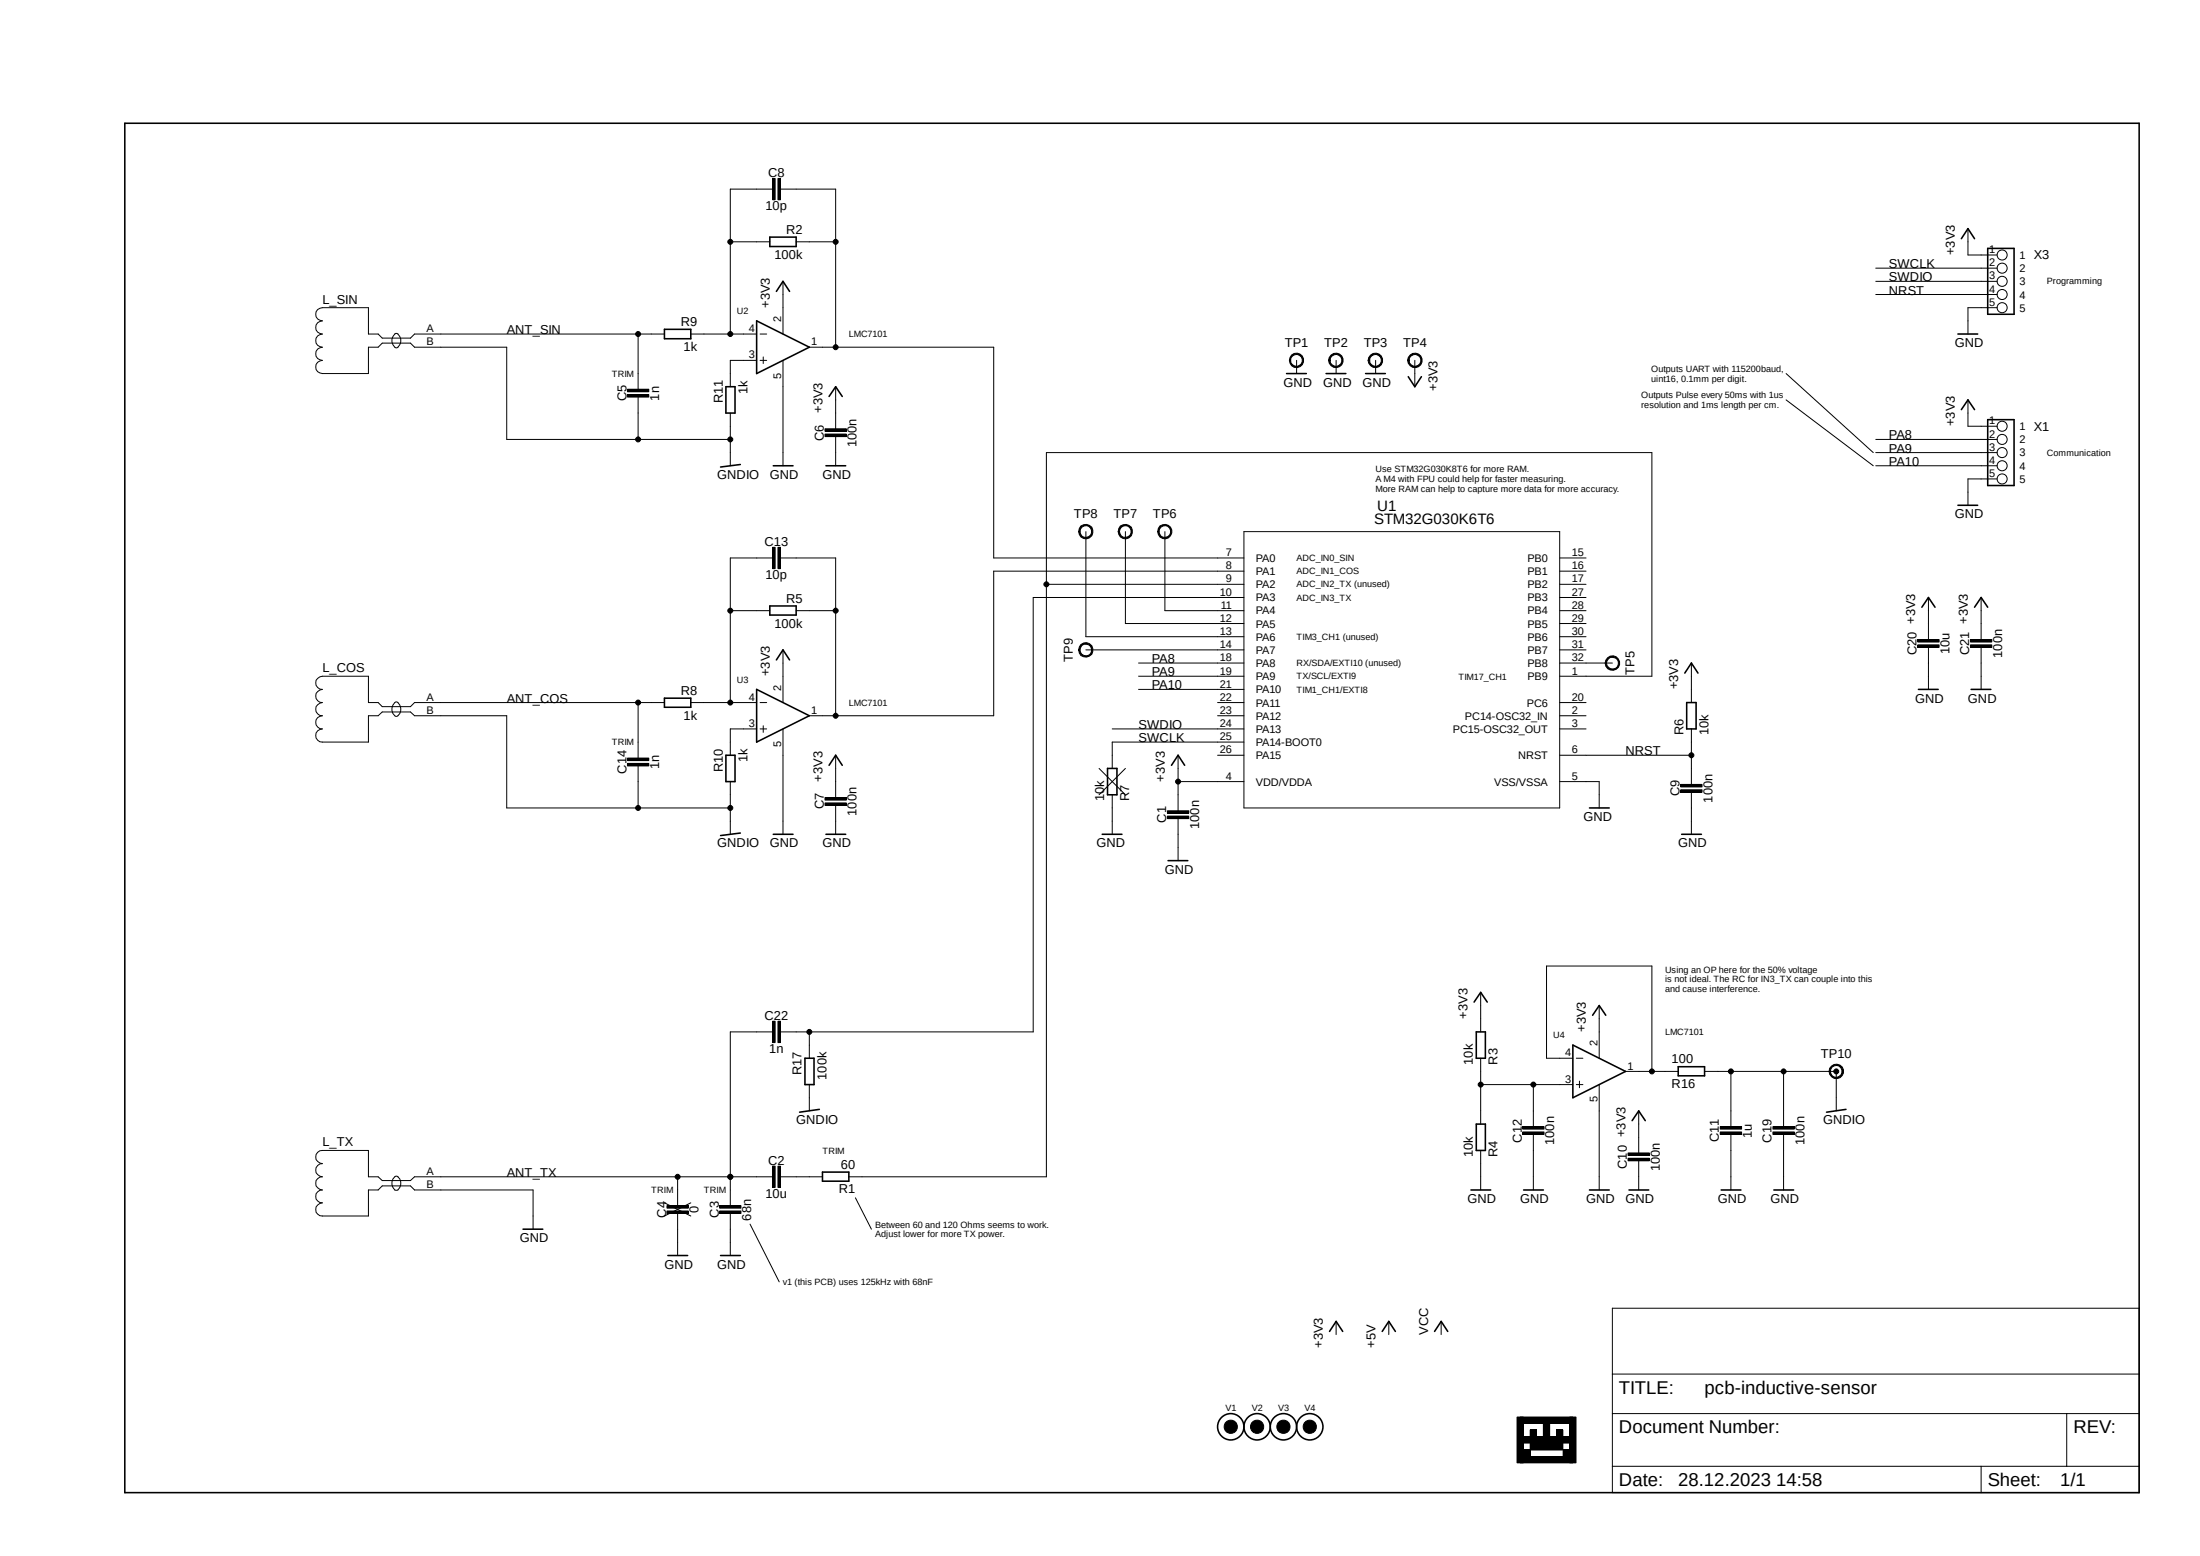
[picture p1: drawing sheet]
<svg xmlns="http://www.w3.org/2000/svg" width="297mm" height="210mm" viewBox="0 0 297 210" stroke-linecap="round" stroke-linejoin="round" font-family="sans-serif">
<path d="M16.5 16.4l272.6 185.5M289.1 16.4l-272.6 185.5" fill="none" stroke="#fff" stroke-width=".14"/>
<g fill="none" stroke="#000" stroke-width=".21">
<path d="M16.8 16.6h272v184.9h-272zM103.9 32h3.6v1.3h-3.6zM104.8 39.3l.9-1.3 .9 1.3M264.8 32.2l.9-1.3 .9 1.3M268.4 33.5h3.5v8.9h-3.5zM89.7 44.4h3.6v1.3h-3.6zM98 52.2h1.2v3.6h-1.2zM102.2 43.3l7.1 3.6-7.1 3.5zM111.9 53.5l.9-1.3 .9 1.3M173.7 50.4h2.7M179 50.4h2.7M184.4 50.4h2.6"/>
<path d="M190.1 50.8l.9 1.4 .9-1.4M264.3 45.1h2.7M264.8 55.3l.9-1.3 .9 1.3M268.4 56.6h3.5v8.9h-3.5zM99.9 62.7l-2.6 .3M104.4 62.9h2.7M111.5 62.9h2.7M264.3 68.2h2.7M89.7 94.2h3.6v1.3h-3.6zM102.2 93l7.1 3.6-7.1 3.6zM103.9 81.8h3.6v1.2h-3.6zM104.8 89.1l.9-1.4 .9 1.4"/>
<path d="M227.5 90.8l.8-1.3 .9 1.3M227.7 94.8h1.3v3.6h-1.3zM259 93h2.7M259.5 82l.8-1.4 .9 1.4M266.1 93h2.7M266.6 82l.9-1.4 .9 1.4M98 101.9h1.2v3.6h-1.2zM99.9 112.4l-2.6 .4M104.4 112.6h2.7M111.5 112.6h2.7M111.9 103.3l.9-1.4 .9 1.4M148.8 112.6h2.7"/>
<path d="M149.5 103.7h1.3v3.6h-1.3zM157.7 116.2h2.7M158.2 103.3l.8-1.4 .9 1.4M214.6 109.1h2.7M227 112.6h2.7M199 135.3l.9-1.4 .9 1.4M199.3 139.3h1.2v3.5h-1.2zM215 137l.9-1.3 .9 1.3M108.7 142.8h1.2v3.6h-1.2zM110.6 149.7l-2.7 .4M111 158.2h3.6v1.2h-3.6zM199.3 151.7h1.2v3.6h-1.2z"/>
<path d="M212.3 141.1l7.2 3.5-7.2 3.6zM220.3 151.3l.9-1.4 .9 1.4M226.6 144h3.5v1.2h-3.5zM249.2 149.7l-2.6 .4M70.6 165.9h2.7M90.2 169.5h2.6M97.3 169.5h2.6M179.5 179.7l.9-1.3 .9 1.3M186.6 179.7l.9-1.3 .9 1.3M193.7 179.7l.9-1.3 .9 1.3M198.6 160.6h2.7M205.7 160.6h2.7"/>
<path d="M214.6 160.6h2.7M219.9 160.6h2.7M232.4 160.6h2.6M239.5 160.6h2.6"/>
<circle cx="166.2" cy="192.6" r="1.78"/>
<circle cx="169.7" cy="192.6" r="1.78"/>
<circle cx="173.3" cy="192.6" r="1.78"/>
<circle cx="176.8" cy="192.6" r="1.78"/>
</g>
<g fill="none" stroke="#000" stroke-width=".14">
<path d="M98.6 32.6h5.3M104.3 24.1h.3v2.9h-.3zM104.5 25.5h-5.9v19.6M105 24.1h.4v2.9h-.4zM105.4 25.5h7.4v21.4M105.7 38v7.1M107.5 32.6h5.3M253.2 36.2h16.4M253.2 38h16.4M253.2 39.8h16.4M265.7 30.9v3.5h3.9M53.3 45.1l.3-.1a1.16 1.16 0 0 1 0 1.9h-.2a1.17 1.17 0 0 1-.1-1.8z"/>
<path d="M84.7 53.3h2.9v.3h-2.9zM84.7 52.5h2.9v.4h-2.9zM86.1 45.1v7.4M86.1 53.4v5.9M89.7 45.1h-33.7l-.6 .5h-3.8l-.5-.5h-1.4v-3.6h-6.2a.89 .89 0 0 0-.9 .9 .89 .89 0 0 0 .9 .9 .89 .89 0 0 0-.9 .9 .89 .89 0 0 0 .9 .9 .89 .89 0 0 0-.9 .9 .89 .89 0 0 0 .9 .9 .89 .89 0 0 0-.9 .9 .89 .89 0 0 0 .9 .8 .89 .89 0 0 0-.9 .9 .89 .89 0 0 0 .9 .9h6.2v-3.5h1.4l.5-.6h3.8l.6 .6h12.4v12.4h30.2M93.3 45.1h8.9M98.6 55.8v7.1M102.2 48.6h-3.6v3.6M102.6 45.1h.9M102.6 48.6h.9M103 48.2v.9M105.7 48.6v14.3"/>
<path d="M109.3 46.9h24.9v28.4h33.7M111.4 58.6h2.9v.3h-2.9zM111.4 57.9h2.9v.3h-2.9zM112.8 52.2v5.7M112.8 58.8v4.1M174.4 47.9a.97 .97 0 0 1 1.5 .2 .97 .97 0 0 1-.6 1.4 .97 .97 0 0 1-1.2-.9h.1a.8 .8 0 0 1 1-.7 .8 .8 0 0 1 .5 1.1 .8 .8 0 0 1-1.2 .2l-.2-.2-.1-.4h-.1zM175 48.6v1.8M179.7 47.9a.98 .98 0 0 1 1.5 .3 .98 .98 0 0 1-.6 1.4 .98 .98 0 0 1-1.2-1h.2a.8 .8 0 0 1 1-.7 .8 .8 0 0 1 .5 1.1 .8 .8 0 0 1-1.3 .2l-.2-.2v-.4h-.2l.1-.3zM180.4 48.6v1.8M185 47.9a.98 .98 0 0 1 1.6 .3 .98 .98 0 0 1-.7 1.4 .98 .98 0 0 1-1.2-1h.2a.8 .8 0 0 1 1-.7 .8 .8 0 0 1 .5 1.1 .8 .8 0 0 1-1.2 .2l-.2-.2-.1-.4h-.2l.1-.3zM185.7 48.6v1.8M190.4 47.9a.98 .98 0 0 1 1.5 .3 .98 .98 0 0 1-.7 1.4 .98 .98 0 0 1-1.2-1h.2a.8 .8 0 0 1 1-.7 .8 .8 0 0 1 .5 1.1 .8 .8 0 0 1-1.2 .2l-.2-.2-.1-.4h-.2l.1-.3z"/>
<path d="M191 48.6v3.6M241.1 54l11.8 8.9M241.1 50.4l11.8 10.7M253.2 59.3h16.4M265.7 54v3.5h3.9M269.6 41.5h-3.9v3.6M104.3 73.9h.3v2.9h-.3zM104.5 75.3h-5.9v19.5M105 73.9h.4v2.9h-.4zM105.4 75.3h7.4v21.3M141.3 78.9h26.6M145.9 71a.97 .97 0 0 1 1.5 .1 .97 .97 0 0 1-.3 1.4 .97 .97 0 0 1-1.4-.4l-.1-.3h.2a.8 .8 0 0 1 1-.8 .8 .8 0 0 1 .5 1.1 .8 .8 0 0 1-1.2 .2l-.3-.5h-.2l.1-.5z"/>
<path d="M146.6 71.8v14.1h21.3M151.3 71a.97 .97 0 0 1 1.4 .1 .97 .97 0 0 1-.3 1.4 .97 .97 0 0 1-1.4-.4v-.3h.1a.8 .8 0 0 1 1-.8 .8 .8 0 0 1 .5 1.1 .8 .8 0 0 1-1.2 .2l-.3-.5h-.1v-.5zM151.9 71.8v12.4h16M156.6 71a.97 .97 0 0 1 1.4 .1 .97 .97 0 0 1-.2 1.4 .97 .97 0 0 1-1.4-.4l-.1-.3h.2a.8 .8 0 0 1 1-.8 .8 .8 0 0 1 .5 1.1 .8 .8 0 0 1-1.3 .2l-.2-.5h-.2l.1-.5zM157.3 71.8v10.6h10.6M167.9 77.1h-33.7v19.5h-24.9M167.9 71.8h42.7v37.3h-42.7zM210.6 75.3h3.5M210.6 77.1h3.5M210.6 78.9h3.5M253.2 61.1h16.4M253.2 62.9h16.4"/>
<path d="M269.6 64.6h-3.9v3.6M53.3 94.8l.3-.1a1.17 1.17 0 0 1 0 2 1.04 1.04 0 0 1-.7-.8 1.04 1.04 0 0 1 .4-1.1zM86.1 94.8v7.5M89.7 94.8h-33.7l-.6 .6h-3.8l-.5-.6h-1.4v-3.5h-6.2a.89 .89 0 0 0-.9 .9 .89 .89 0 0 0 .9 .8 .89 .89 0 0 0-.9 .9 .89 .89 0 0 0 .9 .9 .89 .89 0 0 0-.9 .9 .89 .89 0 0 0 .9 .9 .89 .89 0 0 0-.9 .9 .89 .89 0 0 0 .9 .9 .89 .89 0 0 0-.9 .9 .89 .89 0 0 0 .9 .9h6.2v-3.6h1.4l.5-.5h3.8l.6 .5h12.4v12.5h30.2M93.3 94.8h8.9M98.6 82.4h5.3M102.2 98.4h-3.6v3.5M102.6 94.8h.9M102.6 98.4h.9M103 98v.8M105.7 87.7v7.1M105.7 98.4v14.2"/>
<path d="M107.5 82.4h5.3M145.9 87a.97 .97 0 0 1 1.5 .2 .97 .97 0 0 1-.5 1.4 .97 .97 0 0 1-1.3-.9h.2a.79 .79 0 0 1 1.1-.7 .79 .79 0 0 1 .3 1.2 .79 .79 0 0 1-1.3-.1l-.1-.4h-.2zM146.6 87.7h21.3M150.2 98.4h17.7M153.7 89.5h14.2M153.7 91.3h14.2M153.7 93h14.2M164.4 94.8h3.5M164.4 96.6h3.5M167.9 80.6h-28.4v58.7h-34.1M210.6 80.6h3.5M210.6 82.4h3.5"/>
<path d="M210.6 84.2h3.5M210.6 85.9h3.5M210.6 87.7h3.5M210.6 89.5h7.1M210.6 91.3h12.4v-30.2h-81.7v97.7h-26.7M210.6 94.8h3.5M210.6 96.6h3.5M210.6 98.4h3.5M217 88.8a.98 .98 0 0 1 1.6 .3 .98 .98 0 0 1-.7 1.4 .98 .98 0 0 1-1.2-1h.2a.81 .81 0 0 1 .9-.8 .81 .81 0 0 1 .7 1 .81 .81 0 0 1-1.1 .6l-.4-.5-.1-.3h-.2l.1-.4zM228.3 89.5v5.3M228.3 98.4v7.5M258.9 87h2.9v.4h-2.9z"/>
<path d="M258.9 86.3h2.9v.4h-2.9zM260.3 80.6v5.7M260.3 87.2v5.8M266 87h2.9v.4h-2.9zM266 86.3h2.9v.4h-2.9zM267.5 80.6v5.7M267.5 87.2v5.8M84.7 103h2.9v.4h-2.9zM84.7 102.3h2.9v.4h-2.9zM86.1 103.2v5.9M98.6 105.5v7.1M111.4 108.4h2.9v.3h-2.9z"/>
<path d="M111.4 107.7h2.9v.3h-2.9zM112.8 101.9v5.8M112.8 108.5v4.1M148.4 103.7l3.5 3.6M150.2 107.3v5.3M151.9 103.7l-3.5 3.6M157.6 110.2h2.9v.3h-2.9zM157.6 109.4h2.9v.4h-2.9zM159 105.5h8.9M159 101.9v7.5M159 110.3v5.9M164.4 101.9h3.5"/>
<path d="M167.9 100.2h-17.7v3.5M210.6 101.9h17.7M210.6 105.5h5.3v3.6M226.9 106.6h2.9v.3h-2.9zM226.9 105.9h2.9v.3h-2.9zM228.3 106.8v5.8M104.3 137.8h.3v2.9h-.3zM104.5 139.3h-5.9v23.4M105 137.8h.4v2.9h-.4zM109.3 139.3v3.5M199.9 133.9v5.4M215.9 135.7v7.1"/>
<path d="M53.3 158.8l.1-.1a1.04 1.04 0 0 1 .8 .9 1.04 1.04 0 0 1-.5 1l-.3 .1a1.14 1.14 0 0 1-.1-1.9zM91.5 158.8v3.9M104.3 157.4h.3v2.9h-.3zM104.5 158.8h-48.5l-.6 .5h-3.8l-.5-.5h-1.4v-3.5h-6.2a.89 .89 0 0 0-.9 .9 .89 .89 0 0 0 .9 .9 .89 .89 0 0 0-.9 .8 .89 .89 0 0 0 .9 .9 .89 .89 0 0 0-.9 .9 .89 .89 0 0 0 .9 .9 .87 .87 0 0 0-.9 .9 .87 .87 0 0 0 .9 .8 .89 .89 0 0 0-.9 .9 .89 .89 0 0 0 .9 .9h6.2v-3.5h1.4l.5-.5h3.8l.6 .5h16v5.3M105 157.4h.4v2.9h-.4zM105.4 158.8h5.6M109.3 146.4v3.5M199.9 142.8v8.9M199.9 155.3v5.3M199.9 146.4h12.4M205.6 152.8h2.8v.3h-2.8zM205.6 152.1h2.8v.3h-2.8z"/>
<path d="M207 146.4v5.7M207 153v7.6M212.3 142.8h-3.5v-12.4h14.2v14.2M212.8 142.8h.9M212.8 146.4h.9M213.2 145.9v.9M215.9 146.4v14.2M219.5 144.6h7.1M219.8 156.3h2.9v.4h-2.9zM219.8 155.6h2.9v.4h-2.9zM221.2 149.9v5.7M221.2 156.5v4.1"/>
<path d="M230.1 144.6h17.8v5.3M232.2 152.8h2.9v.3h-2.9zM232.2 152.1h2.9v.3h-2.9zM233.7 144.6v7.5M233.7 153v7.6M239.4 152.8h2.8v.3h-2.8zM239.4 152.1h2.8v.3h-2.8zM240.8 144.6v7.5M240.8 153v7.6M247.3 143.9a.98 .98 0 0 1 1.5 .3 .98 .98 0 0 1-.7 1.4 .98 .98 0 0 1-1.2-1h.2a.8 .8 0 0 1 1-.8 .8 .8 0 0 1 .5 1.2 .8 .8 0 0 1-1.2 .2l-.3-.6h-.2l.1-.4zM89.7 162.3l3.6 1.8M90 163.4h2.9v.4h-2.9z"/>
<path d="M90 162.7h2.9v.4h-2.9zM91.5 163.6v5.9M93.3 162.3l-3.6 1.8M97.2 163.4h2.8v.4h-2.8zM97.2 162.7h2.8v.4h-2.8zM98.6 163.6v5.9M101.3 165.2l3.9 7.8M115.5 161.7l2.1 4.2M180.4 178.4v1.7M187.5 178.4v1.7M194.6 178.4v1.7M217.7 176.6h71.1v24.9h-71.1z"/>
<path d="M204.8 191.3h.9v6.1h-.9zM205.2 191.3h7.1v.8h-7.1zM205.2 193.9h7.1v.9h-7.1zM205.2 196.6h7.1v.8h-7.1zM205.2 195.7h1.4v1.3h-1.4zM206.6 193h.8v1.4h-.8zM206.6 194.4h4.4v1.3h-4.4zM208.4 191.7h.8v2.7h-.8zM210.1 193h.9v1.4h-.9zM211 195.7h1.4v1.3h-1.4zM211.9 191.3h.9v6.1h-.9zM217.7 190.8h71.1"/>
<path d="M217.7 197.9h71.1M217.7 185.5h71.1M267.5 197.9v3.6M279 190.8v7.1"/>
<circle cx="98.6" cy="32.6" r=".33"/>
<circle cx="112.8" cy="32.6" r=".33"/>
<circle cx="270.3" cy="34.4" r=".68"/>
<circle cx="270.3" cy="36.2" r=".68"/>
<circle cx="270.3" cy="38" r=".68"/>
<circle cx="270.3" cy="39.8" r=".68"/>
<circle cx="86.2" cy="45.1" r=".33"/>
<circle cx="86.2" cy="59.3" r=".33"/>
<circle cx="98.6" cy="45.1" r=".33"/>
<circle cx="98.6" cy="59.3" r=".33"/>
<circle cx="112.8" cy="46.9" r=".33"/>
<circle cx="270.3" cy="41.5" r=".68"/>
<circle cx="270.3" cy="57.5" r=".68"/>
<circle cx="270.3" cy="59.3" r=".68"/>
<circle cx="141.3" cy="78.9" r=".33"/>
<circle cx="270.3" cy="61.1" r=".68"/>
<circle cx="270.3" cy="62.9" r=".68"/>
<circle cx="270.3" cy="64.6" r=".68"/>
<circle cx="86.2" cy="94.8" r=".33"/>
<circle cx="98.6" cy="94.8" r=".33"/>
<circle cx="98.6" cy="82.4" r=".33"/>
<circle cx="112.8" cy="96.6" r=".33"/>
<circle cx="112.8" cy="82.4" r=".33"/>
<circle cx="86.2" cy="109.1" r=".33"/>
<circle cx="98.6" cy="109.1" r=".33"/>
<circle cx="159.1" cy="105.5" r=".33"/>
<circle cx="228.4" cy="101.9" r=".33"/>
<circle cx="109.3" cy="139.3" r=".33"/>
<circle cx="91.5" cy="158.8" r=".33"/>
<circle cx="98.6" cy="158.8" r=".33"/>
<circle cx="199.9" cy="146.4" r=".33"/>
<circle cx="207" cy="146.4" r=".33"/>
<circle cx="223" cy="144.6" r=".33"/>
<circle cx="233.7" cy="144.6" r=".33"/>
<circle cx="240.8" cy="144.6" r=".33"/>
<circle cx="247.9" cy="144.6" r=".33"/>
<circle cx="166.2" cy="192.6" r=".89"/>
<circle cx="169.7" cy="192.6" r=".89"/>
<circle cx="173.3" cy="192.6" r=".89"/>
<circle cx="176.8" cy="192.6" r=".89"/>
</g>
<g fill="#000">
<path d="M174.4 47.9a.97 .97 0 0 1 1.5 .2 .97 .97 0 0 1-.6 1.4 .97 .97 0 0 1-1.2-.9h.1a.8 .8 0 0 1 1-.7 .8 .8 0 0 1 .5 1.1 .8 .8 0 0 1-1.2 .2l-.2-.2-.1-.4h-.1z" fill-rule="evenodd"/>
<path d="M179.7 47.9a.98 .98 0 0 1 1.5 .3 .98 .98 0 0 1-.6 1.4 .98 .98 0 0 1-1.2-1h.2a.8 .8 0 0 1 1-.7 .8 .8 0 0 1 .5 1.1 .8 .8 0 0 1-1.3 .2l-.2-.2v-.4h-.2l.1-.3z" fill-rule="evenodd"/>
<path d="M185 47.9a.98 .98 0 0 1 1.6 .3 .98 .98 0 0 1-.7 1.4 .98 .98 0 0 1-1.2-1h.2a.8 .8 0 0 1 1-.7 .8 .8 0 0 1 .5 1.1 .8 .8 0 0 1-1.2 .2l-.2-.2-.1-.4h-.2l.1-.3z" fill-rule="evenodd"/>
<path d="M190.4 47.9a.98 .98 0 0 1 1.5 .3 .98 .98 0 0 1-.7 1.4 .98 .98 0 0 1-1.2-1h.2a.8 .8 0 0 1 1-.7 .8 .8 0 0 1 .5 1.1 .8 .8 0 0 1-1.2 .2l-.2-.2-.1-.4h-.2l.1-.3z" fill-rule="evenodd"/>
<path d="M145.9 71a.97 .97 0 0 1 1.5 .1 .97 .97 0 0 1-.3 1.4 .97 .97 0 0 1-1.4-.4l-.1-.3h.2a.8 .8 0 0 1 1-.8 .8 .8 0 0 1 .5 1.1 .8 .8 0 0 1-1.2 .2l-.3-.5h-.2l.1-.5z" fill-rule="evenodd"/>
<path d="M151.3 71a.97 .97 0 0 1 1.4 .1 .97 .97 0 0 1-.3 1.4 .97 .97 0 0 1-1.4-.4v-.3h.1a.8 .8 0 0 1 1-.8 .8 .8 0 0 1 .5 1.1 .8 .8 0 0 1-1.2 .2l-.3-.5h-.1v-.5z" fill-rule="evenodd"/>
<path d="M156.6 71a.97 .97 0 0 1 1.4 .1 .97 .97 0 0 1-.2 1.4 .97 .97 0 0 1-1.4-.4l-.1-.3h.2a.8 .8 0 0 1 1-.8 .8 .8 0 0 1 .5 1.1 .8 .8 0 0 1-1.3 .2l-.2-.5h-.2l.1-.5z" fill-rule="evenodd"/>
<path d="M145.9 87a.97 .97 0 0 1 1.5 .2 .97 .97 0 0 1-.5 1.4 .97 .97 0 0 1-1.3-.9h.2a.79 .79 0 0 1 1.1-.7 .79 .79 0 0 1 .3 1.2 .79 .79 0 0 1-1.3-.1l-.1-.4h-.2z" fill-rule="evenodd"/>
<path d="M217 88.8a.98 .98 0 0 1 1.6 .3 .98 .98 0 0 1-.7 1.4 .98 .98 0 0 1-1.2-1h.2a.81 .81 0 0 1 .9-.8 .81 .81 0 0 1 .7 1 .81 .81 0 0 1-1.1 .6l-.4-.5-.1-.3h-.2l.1-.4z" fill-rule="evenodd"/>
<path d="M247.3 143.9a.98 .98 0 0 1 1.5 .3 .98 .98 0 0 1-.7 1.4 .98 .98 0 0 1-1.2-1h.2a.8 .8 0 0 1 1-.8 .8 .8 0 0 1 .5 1.2 .8 .8 0 0 1-1.2 .2l-.3-.6h-.2l.1-.4z" fill-rule="evenodd"/>
<path d="M204.8 191.3h.9v6.1h-.9z" fill-rule="evenodd"/>
<path d="M205.2 191.3h7.1v.8h-7.1z" fill-rule="evenodd"/>
<path d="M205.2 193.9h7.1v.9h-7.1z" fill-rule="evenodd"/>
<path d="M205.2 196.6h7.1v.8h-7.1z" fill-rule="evenodd"/>
<path d="M205.2 195.7h1.4v1.3h-1.4z" fill-rule="evenodd"/>
<path d="M206.6 193h.8v1.4h-.8z" fill-rule="evenodd"/>
<path d="M206.6 194.4h4.4v1.3h-4.4z" fill-rule="evenodd"/>
<path d="M208.4 191.7h.8v2.7h-.8z" fill-rule="evenodd"/>
<path d="M210.1 193h.9v1.4h-.9z" fill-rule="evenodd"/>
<path d="M211 195.7h1.4v1.3h-1.4z" fill-rule="evenodd"/>
<path d="M211.9 191.3h.9v6.1h-.9z" fill-rule="evenodd"/>
<circle cx="98.6" cy="32.6" r=".33"/>
<circle cx="112.8" cy="32.6" r=".33"/>
<circle cx="86.2" cy="45.1" r=".33"/>
<circle cx="86.2" cy="59.3" r=".33"/>
<circle cx="98.6" cy="45.1" r=".33"/>
<circle cx="98.6" cy="59.3" r=".33"/>
<circle cx="112.8" cy="46.9" r=".33"/>
<circle cx="141.3" cy="78.9" r=".33"/>
<circle cx="86.2" cy="94.8" r=".33"/>
<circle cx="98.6" cy="94.8" r=".33"/>
<circle cx="98.6" cy="82.4" r=".33"/>
<circle cx="112.8" cy="96.6" r=".33"/>
<circle cx="112.8" cy="82.4" r=".33"/>
<circle cx="86.2" cy="109.1" r=".33"/>
<circle cx="98.6" cy="109.1" r=".33"/>
<circle cx="159.1" cy="105.5" r=".33"/>
<circle cx="228.4" cy="101.9" r=".33"/>
<circle cx="109.3" cy="139.3" r=".33"/>
<circle cx="91.5" cy="158.8" r=".33"/>
<circle cx="98.6" cy="158.8" r=".33"/>
<circle cx="199.9" cy="146.4" r=".33"/>
<circle cx="207" cy="146.4" r=".33"/>
<circle cx="223" cy="144.6" r=".33"/>
<circle cx="233.7" cy="144.6" r=".33"/>
<circle cx="240.8" cy="144.6" r=".33"/>
<circle cx="247.9" cy="144.6" r=".33"/>
<circle cx="166.2" cy="192.6" r=".89"/>
<circle cx="169.7" cy="192.6" r=".89"/>
<circle cx="173.3" cy="192.6" r=".89"/>
<circle cx="176.8" cy="192.6" r=".89"/>
</g>
<g fill="none" stroke="#000" stroke-width=".34">
<path d="M104.5 24.1v2.9M105.2 24.1v2.9M84.7 53.4h2.9M84.7 52.7h2.9M111.4 58.8h2.9M111.4 58h2.9M104.5 73.9v2.9M105.2 73.9v2.9M258.9 87.2h2.9M258.9 86.5h2.9M266 87.2h2.9M266 86.5h2.9"/>
<path d="M84.7 103.2h2.9M84.7 102.5h2.9M111.4 108.5h2.9M111.4 107.8h2.9M157.6 110.3h2.9M157.6 109.6h2.9M226.9 106.8h2.9M226.9 106h2.9M104.5 137.8v2.9M105.2 137.8v2.9M104.5 157.4v2.9M105.2 157.4v2.9"/>
<path d="M205.6 153h2.8M205.6 152.2h2.8M219.8 156.5h2.9M219.8 155.8h2.9M232.2 153h2.9M232.2 152.2h2.9M239.4 153h2.8M239.4 152.2h2.8M90 163.6h2.9M90 162.9h2.9M97.2 163.6h2.8M97.2 162.9h2.8"/>
</g>
<g font-size="2.5">
<text x="218.6" y="188.1">TITLE:</text>
<text x="230.1" y="188.1">pcb-inductive-sensor</text>
<text x="218.6" y="193.5">Document Number:</text>
<text x="279.9" y="193.5">REV:</text>
<text x="218.6" y="200.6">Date:</text>
<text x="226.6" y="200.6">28.12.2023 14:58</text>
<text x="268.3" y="200.6">Sheet:</text>
<text x="278.1" y="200.6">1/1</text>
</g>
<g font-size="2">
<text x="185.5" y="70.7">STM32G030K6T6</text>
<text x="185.9" y="68.9">U1</text>
</g>
<g font-size="1.7">
<text x="103.7" y="23.9">C8</text>
<text x="103.3" y="28.4">10p</text>
<text x="104.6" y="35">100k</text>
<text x="106.1" y="31.6">R2</text>
<text x="263.9" y="34.4" transform="rotate(-90 263.9 34.4)">+3V3</text>
<text x="274.6" y="35">X3</text>
<text x="43.5" y="41">L_SIN</text>
<text x="103.9" y="41.5" transform="rotate(-90 103.9 41.5)">+3V3</text>
<text x="255" y="36.2">SWCLK</text>
<text x="255" y="39.8">NRST</text>
<text x="255" y="38">SWDIO</text>
<text x="68.4" y="45.1">ANT_SIN</text>
<text x="91.9" y="44">R9</text>
<text x="92.3" y="47.4">1k</text>
<text x="173.4" y="46.9">TP1</text>
<text x="178.8" y="46.9">TP2</text>
<text x="184.1" y="46.9">TP3</text>
<text x="189.4" y="46.9">TP4</text>
<text x="263.9" y="46.9">GND</text>
<text x="100.9" y="53.2" transform="rotate(-90 100.9 53.2)">1k</text>
<text x="173.3" y="52.2">GND</text>
<text x="178.6" y="52.2">GND</text>
<text x="183.9" y="52.2">GND</text>
<text x="194.1" y="52.7" transform="rotate(-90 194.1 52.7)">+3V3</text>
<text x="84.6" y="54.2" transform="rotate(-90 84.6 54.2)">C5</text>
<text x="89" y="54.1" transform="rotate(-90 89 54.1)">1n</text>
<text x="97.6" y="54.4" transform="rotate(-90 97.6 54.4)">R11</text>
<text x="111" y="55.8" transform="rotate(-90 111 55.8)">+3V3</text>
<text x="111.2" y="59.5" transform="rotate(-90 111.2 59.5)">C6</text>
<text x="255" y="59.3">PA8</text>
<text x="263.9" y="57.5" transform="rotate(-90 263.9 57.5)">+3V3</text>
<text x="274.6" y="58.1">X1</text>
<text x="96.8" y="64.6">GNDIO</text>
<text x="103.9" y="64.6">GND</text>
<text x="111" y="64.6">GND</text>
<text x="115.7" y="60.4" transform="rotate(-90 115.7 60.4)">100n</text>
<text x="255" y="61.1">PA9</text>
<text x="255" y="62.9">PA10</text>
<text x="145" y="70">TP8</text>
<text x="150.3" y="70">TP7</text>
<text x="155.7" y="70">TP6</text>
<text x="263.9" y="70">GND</text>
<text x="103.2" y="73.7">C13</text>
<text x="103.3" y="78.1">10p</text>
<text x="106.1" y="81.4">R5</text>
<text x="104.6" y="84.7">100k</text>
<text x="144.8" y="89.3" transform="rotate(-90 144.8 89.3)">TP9</text>
<text x="155.5" y="89.5">PA8</text>
<text x="258.7" y="88.4" transform="rotate(-90 258.7 88.4)">C20 +3V3</text>
<text x="263.2" y="88.3" transform="rotate(-90 263.2 88.3)">10u</text>
<text x="265.8" y="88.4" transform="rotate(-90 265.8 88.4)">C21 +3V3</text>
<text x="270.3" y="88.8" transform="rotate(-90 270.3 88.8)">100n</text>
<text x="43.5" y="90.7">L_COS</text>
<text x="68.4" y="94.8">ANT_COS</text>
<text x="91.9" y="93.8">R8</text>
<text x="103.9" y="91.3" transform="rotate(-90 103.9 91.3)">+3V3</text>
<text x="155.5" y="91.3">PA9</text>
<text x="155.5" y="93">PA10</text>
<text x="220.7" y="91.1" transform="rotate(-90 220.7 91.1)">TP5</text>
<text x="226.6" y="93" transform="rotate(-90 226.6 93)">+3V3</text>
<text x="258.6" y="94.8">GND</text>
<text x="265.7" y="94.8">GND</text>
<text x="92.3" y="97.2">1k</text>
<text x="153.7" y="100.2">SWCLK</text>
<text x="153.7" y="98.4">SWDIO</text>
<text x="219.5" y="101.9">NRST</text>
<text x="227.3" y="99.3" transform="rotate(-90 227.3 99.3)">R6</text>
<text x="230.7" y="99.3" transform="rotate(-90 230.7 99.3)">10k</text>
<text x="84.6" y="104.4" transform="rotate(-90 84.6 104.4)">C14</text>
<text x="89" y="103.8" transform="rotate(-90 89 103.8)">1n</text>
<text x="97.6" y="104.3" transform="rotate(-90 97.6 104.3)">R10</text>
<text x="100.9" y="102.9" transform="rotate(-90 100.9 102.9)">1k</text>
<text x="111" y="105.5" transform="rotate(-90 111 105.5)">+3V3</text>
<text x="157.3" y="105.5" transform="rotate(-90 157.3 105.5)">+3V3</text>
<text x="226.7" y="107.5" transform="rotate(-90 226.7 107.5)">C9</text>
<text x="111.2" y="109.3" transform="rotate(-90 111.2 109.3)">C7</text>
<text x="115.7" y="110.1" transform="rotate(-90 115.7 110.1)">100n</text>
<text x="149.1" y="108.2" transform="rotate(-90 149.1 108.2)">10k</text>
<text x="152.4" y="108.2" transform="rotate(-90 152.4 108.2)">R7</text>
<text x="157.4" y="111" transform="rotate(-90 157.4 111)">C1</text>
<text x="161.9" y="111.9" transform="rotate(-90 161.9 111.9)">100n</text>
<text x="213.8" y="110.8">GND</text>
<text x="231.2" y="108.3" transform="rotate(-90 231.2 108.3)">100n</text>
<text x="96.8" y="114.4">GNDIO</text>
<text x="103.9" y="114.4">GND</text>
<text x="111" y="114.4">GND</text>
<text x="148" y="114.4">GND</text>
<text x="157.3" y="117.9">GND</text>
<text x="226.6" y="114.4">GND</text>
<text x="103.2" y="137.7">C22</text>
<text x="198.1" y="137.5" transform="rotate(-90 198.1 137.5)">+3V3</text>
<text x="103.8" y="142.1">1n</text>
<text x="198.8" y="143.7" transform="rotate(-90 198.8 143.7)">10k</text>
<text x="202.2" y="143.7" transform="rotate(-90 202.2 143.7)">R3</text>
<text x="214.1" y="139.3" transform="rotate(-90 214.1 139.3)">+3V3</text>
<text x="225.7" y="143.5">100</text>
<text x="245.8" y="142.8">TP10</text>
<text x="108.2" y="145.2" transform="rotate(-90 108.2 145.2)">R17</text>
<text x="111.6" y="145.7" transform="rotate(-90 111.6 145.7)">100k</text>
<text x="225.7" y="146.9">R16</text>
<text x="43.5" y="154.7">L_TX</text>
<text x="107.5" y="151.7">GNDIO</text>
<text x="205.4" y="154.2" transform="rotate(-90 205.4 154.2)">C12</text>
<text x="209.8" y="154.6" transform="rotate(-90 209.8 154.6)">100n</text>
<text x="232.1" y="154.1" transform="rotate(-90 232.1 154.1)">C11</text>
<text x="236.5" y="153.6" transform="rotate(-90 236.5 153.6)">1u</text>
<text x="239.2" y="154.2" transform="rotate(-90 239.2 154.2)">C19</text>
<text x="243.6" y="154.6" transform="rotate(-90 243.6 154.6)">100n</text>
<text x="246.1" y="151.7">GNDIO</text>
<text x="68.4" y="158.8">ANT_TX</text>
<text x="103.3" y="161.6">10u</text>
<text x="103.7" y="157.2">C2</text>
<text x="113.2" y="161.1">R1</text>
<text x="113.5" y="157.7">60</text>
<text x="198.8" y="156.2" transform="rotate(-90 198.8 156.2)">10k</text>
<text x="202.2" y="156.2" transform="rotate(-90 202.2 156.2)">R4</text>
<text x="219.6" y="157.8" transform="rotate(-90 219.6 157.8)">C10 +3V3</text>
<text x="224.1" y="158.1" transform="rotate(-90 224.1 158.1)">100n</text>
<text x="70.2" y="167.7">GND</text>
<text x="89.9" y="164.4" transform="rotate(-90 89.9 164.4)">C4</text>
<text x="94.3" y="163.8" transform="rotate(-90 94.3 163.8)">0</text>
<text x="97" y="164.4" transform="rotate(-90 97 164.4)">C3</text>
<text x="101.4" y="164.8" transform="rotate(-90 101.4 164.8)">68n</text>
<text x="198.1" y="162.4">GND</text>
<text x="205.2" y="162.4">GND</text>
<text x="214.1" y="162.4">GND</text>
<text x="219.5" y="162.4">GND</text>
<text x="231.9" y="162.4">GND</text>
<text x="239" y="162.4">GND</text>
<text x="89.7" y="171.2">GND</text>
<text x="96.8" y="171.2">GND</text>
<text x="178.6" y="181.9" transform="rotate(-90 178.6 181.9)">+3V3</text>
<text x="185.7" y="181.9" transform="rotate(-90 185.7 181.9)">+5V</text>
<text x="192.8" y="180.1" transform="rotate(-90 192.8 180.1)">VCC</text>
</g>
<g font-size="1.5">
<text x="268.6" y="34.2">1</text>
<text x="268.6" y="35.9">2</text>
<text x="272.6" y="35">1</text>
<text x="268.6" y="37.7">3</text>
<text x="268.6" y="39.5">4</text>
<text x="268.6" y="41.3">5</text>
<text x="272.6" y="36.7">2</text>
<text x="272.6" y="38.5">3</text>
<text x="272.6" y="40.3">4</text>
<text x="57.6" y="44.8">A</text>
<text x="57.6" y="46.6">B</text>
<text x="101.1" y="44.8">4</text>
<text x="105.5" y="43.4" transform="rotate(-90 105.5 43.4)">2</text>
<text x="109.5" y="46.6">1</text>
<text x="272.6" y="42.1">5</text>
<text x="101.1" y="48.4">3</text>
<text x="105.5" y="51.1" transform="rotate(-90 105.5 51.1)">5</text>
<text x="268.6" y="57.3">1</text>
<text x="268.6" y="59.1">2</text>
<text x="272.6" y="58">1</text>
<text x="272.6" y="59.8">2</text>
<text x="268.6" y="60.8">3</text>
<text x="268.6" y="62.6">4</text>
<text x="268.6" y="64.4">5</text>
<text x="272.6" y="61.6">3</text>
<text x="272.6" y="63.4">4</text>
<text x="272.6" y="65.2">5</text>
<text x="165.5" y="75.1">7</text>
<text x="165.5" y="76.8">8</text>
<text x="169.5" y="75.8">PA0</text>
<text x="169.5" y="77.6">PA1</text>
<text x="206.2" y="75.8">PB0</text>
<text x="206.2" y="77.6">PB1</text>
<text x="212.2" y="75.1">15</text>
<text x="212.2" y="76.8">16</text>
<text x="164.7" y="80.4">10</text>
<text x="164.7" y="83.9">12</text>
<text x="164.8" y="82.2">11</text>
<text x="165.5" y="78.6">9</text>
<text x="169.5" y="79.4">PA2</text>
<text x="169.5" y="81.2">PA3</text>
<text x="169.5" y="82.9">PA4</text>
<text x="206.2" y="79.4">PB2</text>
<text x="206.2" y="81.2">PB3</text>
<text x="206.2" y="82.9">PB4</text>
<text x="212.2" y="78.6">17</text>
<text x="212.2" y="80.4">27</text>
<text x="212.2" y="82.2">28</text>
<text x="212.2" y="83.9">29</text>
<text x="164.7" y="85.7">13</text>
<text x="164.7" y="87.5">14</text>
<text x="164.7" y="89.3">18</text>
<text x="169.5" y="84.7">PA5</text>
<text x="169.5" y="86.5">PA6</text>
<text x="169.5" y="88.3">PA7</text>
<text x="206.2" y="84.7">PB5</text>
<text x="206.2" y="86.5">PB6</text>
<text x="206.2" y="88.3">PB7</text>
<text x="212.2" y="85.7">30</text>
<text x="212.2" y="87.5">31</text>
<text x="212.2" y="89.3">32</text>
<text x="57.6" y="94.6">A</text>
<text x="101.1" y="94.6">4</text>
<text x="105.5" y="93.2" transform="rotate(-90 105.5 93.2)">2</text>
<text x="164.7" y="91.1">19</text>
<text x="164.7" y="92.8">21</text>
<text x="164.7" y="94.6">22</text>
<text x="169.5" y="90">PA8</text>
<text x="169.5" y="91.8">PA9</text>
<text x="169.5" y="93.6">PA10</text>
<text x="169.5" y="95.4">PA11</text>
<text x="206.1" y="95.4">PC6</text>
<text x="206.2" y="90">PB8</text>
<text x="206.2" y="91.8">PB9</text>
<text x="212.2" y="91.1">1</text>
<text x="212.2" y="94.6">20</text>
<text x="57.6" y="96.4">B</text>
<text x="101.1" y="98.1">3</text>
<text x="105.5" y="100.8" transform="rotate(-90 105.5 100.8)">5</text>
<text x="109.5" y="96.4">1</text>
<text x="164.7" y="96.4">23</text>
<text x="164.7" y="98.1">24</text>
<text x="164.7" y="99.9">25</text>
<text x="164.7" y="101.7">26</text>
<text x="169.5" y="97.2">PA12</text>
<text x="169.5" y="98.9">PA13</text>
<text x="169.5" y="100.7">PA14-BOOT0</text>
<text x="196.1" y="98.9">PC15-OSC32_OUT</text>
<text x="197.8" y="97.2">PC14-OSC32_IN</text>
<text x="212.2" y="96.4">2</text>
<text x="212.2" y="98.1">3</text>
<text x="212.2" y="101.7">6</text>
<text x="165.5" y="105.2">4</text>
<text x="169.5" y="102.5">PA15</text>
<text x="169.5" y="106">VDD/VDDA</text>
<text x="201.7" y="106">VSS/VSSA</text>
<text x="205" y="102.5">NRST</text>
<text x="212.2" y="105.2">5</text>
<text x="211.3" y="142.6">4</text>
<text x="215.6" y="141.2" transform="rotate(-90 215.6 141.2)">2</text>
<text x="211.3" y="146.1">3</text>
<text x="215.6" y="148.8" transform="rotate(-90 215.6 148.8)">5</text>
<text x="219.7" y="144.4">1</text>
<text x="57.6" y="158.6">A</text>
<text x="57.6" y="160.4">B</text>
</g>
<g font-size="1.2">
<text x="276.4" y="38.4">Programming</text>
<text x="99.5" y="42.4">U2</text>
<text x="114.6" y="45.5">LMC7101</text>
<text x="82.6" y="50.8">TRIM</text>
<text x="221.6" y="53.8">Outputs Pulse every 50ms with 1us</text>
<text x="222.9" y="50.2">Outputs UART with 115200baud,</text>
<text x="222.9" y="51.5">uint16, 0.1mm per digit.</text>
<text x="221.6" y="55.1">resolution and 1ms length per cm.</text>
<text x="185.7" y="63.8">Use STM32G030K8T6 for more RAM.</text>
<text x="185.7" y="65.1">A M4 with FPU could help for faster measuring.</text>
<text x="276.4" y="61.5">Communication</text>
<text x="185.7" y="66.4">More RAM can help to capture more data for more accuracy.</text>
<text x="175" y="75.7">ADC_IN0_SIN</text>
<text x="175" y="77.5">ADC_IN1_COS</text>
<text x="175" y="79.3">ADC_IN2_TX (unused)</text>
<text x="175" y="81.1">ADC_IN3_TX</text>
<text x="175" y="86.4">TIM3_CH1 (unused)</text>
<text x="175" y="89.9">RX/SDA/EXTI10 (unused)</text>
<text x="99.5" y="92.2">U3</text>
<text x="114.6" y="95.2">LMC7101</text>
<text x="175" y="91.7">TX/SCL/EXTI9</text>
<text x="175" y="93.5">TIM1_CH1/EXTI8</text>
<text x="196.9" y="91.7">TIM17_CH1</text>
<text x="82.6" y="100.6">TRIM</text>
<text x="224.8" y="131.3">Using an OP here for the 50% voltage</text>
<text x="224.8" y="132.6">is not ideal. The RC for IN3_TX can couple into this</text>
<text x="224.8" y="133.9">and cause interference.</text>
<text x="209.7" y="140.2">U4</text>
<text x="224.8" y="139.7">LMC7101</text>
<text x="111" y="155.7">TRIM</text>
<text x="87.9" y="161">TRIM</text>
<text x="95" y="161">TRIM</text>
<text x="118.2" y="165.7">Between 60 and 120 Ohms seems to work.</text>
<text x="118.2" y="167">Adjust lower for more TX power.</text>
<text x="105.7" y="173.4">v1 (this PCB) uses 125kHz with 68nF</text>
<text x="165.4" y="190.5">V1</text>
<text x="169" y="190.5">V2</text>
<text x="172.6" y="190.5">V3</text>
<text x="176.1" y="190.5">V4</text>
</g>
</svg>
